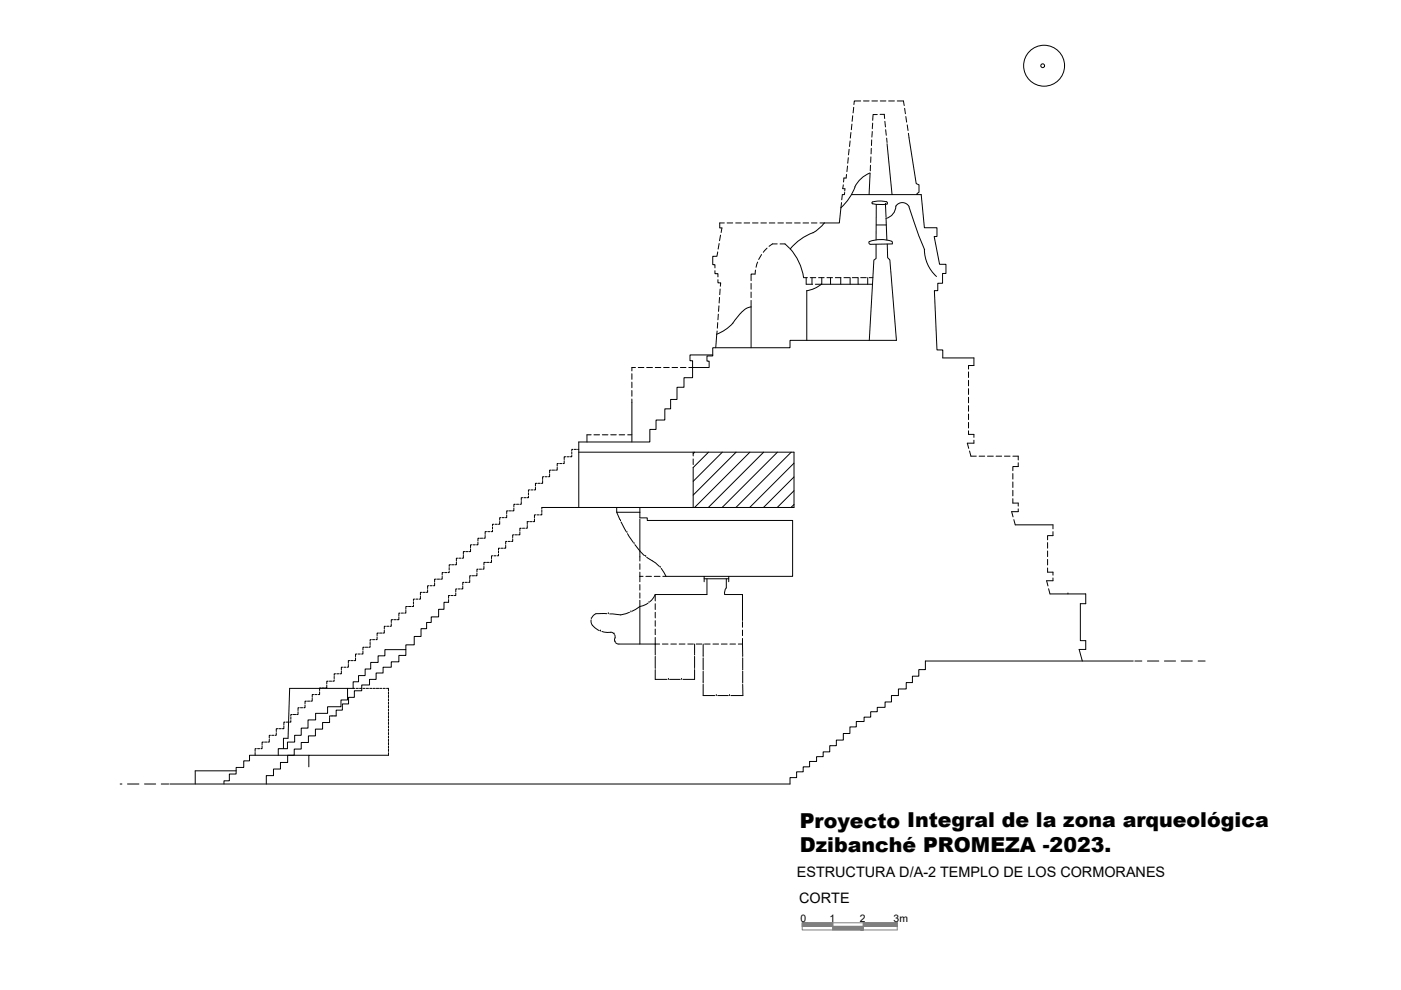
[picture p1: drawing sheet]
<svg xmlns="http://www.w3.org/2000/svg" width="297mm" height="210mm" viewBox="0 0 297 210" stroke-linecap="round" stroke-linejoin="round" font-family="sans-serif">
<!-- layer: contorno -->
<g fill="none" stroke="#000" stroke-width=".21">
<path d="M181.3 39.6l-1 2.1-2 2.4-.3 3.2h-3.2a7.8 7.8 0 0 1-3.8 2.6l-1.9 1.3-1.6 1.6M184.5 36.7l-1.7 .9-.9 .9-.7 1.1M184.5 36.7l-.2 4.6M188.1 30.5l1 10.8M192.7 29.2l1.6 9.7 .5 .3v1.6l-.4 .2v.3M152.6 47.3v1h.5M167.5 52.7a11.8 11.8 0 0 1 2.9 6.1M180.5 41.3h14.8l.7 7h2.7v1.9h-.6l1.1 5.8h1.4v2h-.8v2.1h-1v1.5h-.7l.6 12.6h1.2v1.7h6.6M185.7 51.8v3l-.4 .3-1 17.1M185.8 43.4l-.1 7.5M185.8 47.7h2.1M187.7 43.3h.1"/>
<path d="M187.7 43.3l.2 2.8M188 43.3h-2l-1-.1-.1-.3a4.2 4.2 0 0 1 3.2 .1v.3M188.1 51.8l.1 2.8 .5 .5 1.4 17.1h-22.6v1.5h-16.4v1.8h-1.2v1.1h.5v1.3h-3.6M189.2 51.7v-.4a6.3 6.3 0 0 0-4.9-.1l-.1 .4 .3 .2M189.2 51.7l-4.7 .1M189.9 43.7a2.73 2.73 0 0 1-2.1 2.6l.2 4.6M190 43.7a1.63 1.63 0 0 1 2.8 .1M192.7 43.9l2.1 6.1 1.2 2.9M196 52.9a7.8 7.8 0 0 0 2.6 5.7M151.1 75.3h-4.8v1.2h.5v3.6h-1.8v2h-1.5v2.6h-1.3v2h-1.2v2.4h-1.9v1.9h-1.3v2.7h-15.1M152 70.9l-.2 2.8M157.4 66l-.7 .8a9.6 9.6 0 0 1-4.8 4.1"/>
<path d="M157.4 66l1-.7 .8-.2v8.6M171.1 61.7v10.5M174.2 60.2l-1.5 1-1.7 .4M174.2 60.3h10.8M205.3 77.5h1.2M122.7 95.9h45.6v11.7h-53.4M124.4 92.2v1.5M134 85.3v8.4M147 100v7.6M147.3 95.9l-.3 .3M150.2 95.9l-3.2 3.2M153.1 95.9l-6.1 6.2"/>
<path d="M156.1 95.9l-9.1 9.1M159 95.9l-11.7 11.7M161.9 95.9l-11.7 11.7M164.8 95.9l-11.7 11.7M167.8 95.9l-11.8 11.7M168.3 98.2l-9.4 9.4M130.8 107.6v1h4.9M135.7 107.6v2.2h1.5v.5h30.8v11.9h-26.8M135.7 110.1v8M168.3 101.1l-6.4 6.5M168.3 104l-3.5 3.6M168.3 107l-.6 .6"/>
<path d="M215.3 111.3h8M131.2 136.6h7.7M135.7 127.3v9.3M149.3 122.7h5.2M149.3 122.2v1.1M149.9 122.7v3.4h-11M154 122.7v2l-.3 .6v.8h3.7v5.5M154.5 122.2v1.1M222.6 125.9h7.6v2.1h-1.1v7.8h1.1v1.9h-1.4l.7 2.5M226.4 125.9h.1M196.2 140.2h44.1"/>
<circle cx="221.1" cy="13.9" r=".4"/>
<circle cx="221.4" cy="13.9" r="4.3"/>
</g>
<!-- layer: CO -->
<g fill="none" stroke="#000" stroke-width=".21">
<path d="M178.8 39.2l-.1 .8h.4v.5M179.5 37l-.1 .7h-.5l-.1 .9M179.7 35.2l-.1 1.2M179.9 33.4l-.2 1.2M180 31.7l-.1 1.1M180.2 29.9l-.1 1.2M180.4 28.1l-.1 1.2M180.6 26.3l-.1 1.2M180.8 24.5l-.1 1.2M181 22.8l-.1 1.1M182.5 21.4h-1.4l-.1 .8M183.1 21.4h1.2"/>
<path d="M184.6 35l-.1 1.2M184.6 33.3v1.1M184.7 31.4v1.2M184.8 29.7v1.1M184.9 21.4h1.1M184.9 27.9v1.2M185 26.1l-.1 1.2M186 24.3h-.9l-.1 1.2M186.6 24.2h.9l.1 .9M186.6 21.4h1.2M187.6 25.7l.1 1.2M187.8 27.5l.1 1.2"/>
<path d="M188 29.3l.1 .9M188.4 21.4h1.2M190.2 21.4h1.3l.2 1M191.8 23l.2 1.1M192.1 24.7l.1 1.2M192.3 26.5l.2 1.2M192.6 28.3l.1 .9M151.6 57.4v.6h.6v.7M152.2 53.4l-.2 .9h-.9v1.8h.5v.7M152.2 59.3v.7h.6l-.1 .7M152.5 51.6l-.2 1.2M152.6 47.3h1"/>
<path d="M152.8 49.9l-.2 1.1M153.1 48.3l-.2 1M154.2 47.3h1.1M156 47.3h1.2M157.8 47.3h1.1M159.5 47.3h1.2M160.2 57.3l-.1 .8h-.9v1.4M160.6 55.6l-.3 1.1M161.3 47.3h1.2M161.4 54l-.5 1M162.6 52.6l-.8 .9M163.1 47.3h1.2"/>
<path d="M164.8 51.7h-1l-.7 .5M164.9 47.3h1.2M165.4 51.7h1l1 .9M166.7 47.3h1.2M168.5 47.3h1.2M170.3 47.3h1.1M170.4 58.9h.8M171.8 58.9h1.2M172 47.3h1.2M172.2 58.9v1.4M173.6 58.9h1.1M173.8 47.3h1"/>
<path d="M174.2 58.9v1.4h-1.3M175.3 58.9h1.2M176.1 58.9v1.4M177.1 58.9h1.2M178.3 58.9v1.4M178.4 43l-.1 1.1M178.9 58.9h1.2M179.1 40.8l-.1 .5h-.4l-.1 1.1M180.2 58.9v1.4M180.7 58.9h1.2v1.4M182.5 58.9h1.2M184 58.9v1.4"/>
<path d="M184.3 58.9h.8M134 79.2v1.2M134.7 77.9h-.7v.7M135.3 77.9h1.2M137.1 77.9h1.2M138.9 77.9h1.2M140.7 77.9h1.2M142.5 77.9h1.2M144.3 77.9h1.1M146 77.9h.8M152 70.2v.7M152.2 68.4l-.1 1.2"/>
<path d="M152.3 66.6l-.1 1.2M152.4 64.8l-.1 1.2M152.6 63.1l-.1 1.1M152.7 61.3l-.1 1.2M159.2 60.1v1.2M159.2 61.9v1.2M159.2 63.7v1.4M170.9 60.3h1.4M205.3 77.5v.8M205.3 78.9v1.1M206.5 75.9v1.6M116.9 99.7h-.4v.6"/>
<path d="M117.1 99.7h.5M118.1 99.1v.6h-.3M118.4 98.3h-.3v.5M118.6 98.3h.5M119.6 97.7v.6h-.2M120 96.8h-.4v.6M120.2 96.8h.5M121.2 96.5v.3h-.3M121.2 95.8v.5M121.5 95.3h-.3v.3M121.7 95.3h.5M122.5 95.3h.2"/>
<path d="M124.4 92.2h.9M125.9 92.2h1.2M127.7 92.2h1.2M129.5 92.2h1.2M131.3 92.2h1.1M133.1 92.2h.9M134 81v1.2M134 82.8v1.2M134 84.6v.7M147 95.9v.8M147 97.3v1.2M147 99.1v.8"/>
<path d="M205.3 91.3v.8h1.2v.6M205.3 80.6v1.2M205.3 82.4v1.2M205.3 84.2v1.2M205.3 86v1.2M205.3 87.8v1.2M205.3 89.6v1.1M205.6 95.6l.3 1.1h1.1M206.5 93.3v.7h-1.4l.3 1.1M207.6 96.7h1.2M209.4 96.7h1.2M211.2 96.7h1.2"/>
<path d="M213 96.7h1.2M214.7 96.7h1.2v.8M215.9 98.1v.8h-1.2v.9M95.5 119.7h-.3v.4M95.7 119.7h.6M96.8 119.2v.5h-.3M97 118.3h-.2v.6M97.3 118.3h.4M98.2 117.8v.5h-.2M98.5 117h-.3v.5M98.7 117h.6M99.8 116.4v.6h-.3"/>
<path d="M100.1 115.5h-.3v.6M100.3 115.5h.5M101.3 115v.5h-.3M101.6 114.1h-.3v.6M101.8 114.1h.5M102.9 113.5v.6h-.3M102.9 119.2h-.3v.6M103.2 112.7h-.3v.6M103.2 119.2h.5M103.4 112.7h.5M104.2 118.7v.5h-.3M104.4 112.4v.3h-.3"/>
<path d="M104.4 111.7v.5M104.5 117.8h-.3v.6M104.7 111.2h-.3v.2M104.7 117.8h.5M105 111.2h.4M105.7 117.5v.3h-.3M105.7 116.8v.4M105.9 110.6v.6h-.3M106 116.2h-.3v.4M106.2 109.8h-.3v.5M106.2 116.2h.5M106.5 109.8h.4"/>
<path d="M107.2 115.6v.6h-.3M107.4 109.2v.6h-.2M107.5 114.8h-.3v.6M107.7 108.3h-.3v.6M107.7 114.8h.5M107.9 108.3h.5M108.7 114.2v.6h-.3M109 107.8v.5h-.3M109 113.4h-.3v.6M109.2 113.4h.5M109.2 106.9h-.2v.6M109.5 106.9h.5"/>
<path d="M110.2 112.8v.6h-.3M110.5 112h-.3v.6M110.5 106.3v.6h-.3M110.8 112h.4M110.8 105.5h-.3v.6M111.1 105.5h.4M111.8 111.4v.6h-.3M112 105.2v.3h-.3M112 104.5v.4M112.1 110.6h-.3v.6M112.3 103.9h-.3v.3M112.3 110.6h.5"/>
<path d="M112.6 103.9h.4M113.3 110v.6h-.3M113.5 103.3v.6h-.2M113.6 109.2h-.3v.6M113.8 102.5h-.3v.6M113.9 109.2h.4M114 102.5h.5M114.9 108.9v.3h-.3M114.9 107.6v.3M114.9 108.1v.6M115 101.9v.6h-.2M115.3 101.1h-.3v.6"/>
<path d="M115.6 101.1h.4M116.5 100.5v.6h-.2M135.7 118.1v.8M135.7 119.5v1.2M214.7 105.7v1h1.2v.6M214.7 100.4v1.2M214.7 102.2v1.2M214.7 104v1.1M215 110.2l.3 1.1M215.9 107.9v.6h-1.4l.3 1.1M222.1 115v1.2M222.1 116.8v1.2"/>
<path d="M222.1 118.6v1.2M223.3 112.7v.9h-1.2v.9M223.3 111.3v.8M75.4 139.5v.6h-.3M75.7 138.7h-.3v.5M75.9 138.7h.5M76.9 138.1v.6h-.2M77.2 137.2h-.3v.6M77.5 137.2h.5M78.5 136.9v.3h-.3M78.5 136.2v.5M78.7 135.6h-.2v.4"/>
<path d="M79 135.6h.4M80 135v.6h-.3M80.2 134.2h-.2v.6M80.5 134.2h.5M81.5 133.6v.6h-.3M81.7 132.8h-.2v.6M82 132.8h.5M83 132.2v.6h-.3M83.3 131.4h-.3v.6M83.5 131.4h.5M84.6 130.8v.6h-.4M84.8 130h-.2v.6"/>
<path d="M85.1 130h.4M86 129.4v.6h-.2M86.4 128.6h-.4v.6M86.6 128.6h.5M87.7 128.3v.3h-.4M87.7 127.6v.4M87.9 127h-.2v.3M88.2 127h.4M89.1 126.4v.6h-.2M89.4 125.6h-.3v.6M89.6 125.6h.6M90.7 125v.6h-.3"/>
<path d="M90.9 124.2h-.2v.6M91.2 124.2h.4M92.1 123.6v.6h-.2M92.5 122.8h-.4v.6M92.7 122.8h.5M93.8 122.2v.6h-.4M94 121.4h-.2v.5M94.3 121.4h.4M95.1 127.1v.6M95.2 121.1v.3h-.2M95.2 120.3v.5M95.4 126.3h-.3v.6"/>
<path d="M95.6 126.3h.5M96.6 125.7v.6h-.3M96.9 124.9h-.3v.6M97.1 124.9h.5M98.1 124.3v.6h-.3M98.4 123.5h-.3v.6M98.6 123.5h.5M99.6 122.9v.6h-.3M99.9 122.1h-.3v.6M100.1 122.1h.5M101.1 121.5v.6h-.3M101.4 120.7h-.3v.5"/>
<path d="M101.6 120.7h.5M102.6 120.1v.6h-.3M135.7 121.3v2M135.7 123.9v1.2M135.7 125.7v1.1M135.7 122.2h.6M136.9 122.2h1.2M138.7 122.2h1.2M138.9 135.2v1.4h1M138.9 126.1v1.3M138.9 128v1.2M138.9 129.8v1.2"/>
<path d="M138.9 131.6v1.2M138.9 133.4v1.2M140.4 136.6h1.2M140.5 122.2h.7M142.2 136.6h1.2M144 136.6h1.2M145.8 136.6h1.2M147.6 136.6h1.2M149.4 136.6h1.2M151.2 136.6h1.1M152.9 136.6h1.3M154.8 136.6h1.1"/>
<path d="M157.4 131.8v1.2M157.4 133.6v1.2M157.4 135.4v1.2h-.9M222.1 120.4v.9h1.2v.6M222.3 124.8l.3 1.1M223.3 122.5v.6h-1.4l.3 1.1M54.1 159.5v.6M54.3 158.7h-.2v.6M54.6 158.7h.5M55.6 158.1v.6h-.3M55.9 157.3h-.3v.6M56.1 157.3h.5"/>
<path d="M57.1 156.7v.6h-.3M57.3 155.9h-.2v.6M57.6 155.9h.5M58.6 155.3v.6h-.3M58.9 154.5h-.3v.6M59.1 154.5h.5M60.2 153.9v.6h-.4M60.4 153.1h-.2v.6M60.7 153.1h.5M61.7 152.8v.3h-.3M61.7 152v.5M62 151.5h-.3v.3"/>
<path d="M62.2 151.5h.5M63.2 150.9v.6h-.3M63.4 150.1h-.2v.6M63.7 150.1h.5M64.7 149.5v.6h-.3M65 148.7h-.3v.6M65.2 148.7h.5M66.2 148.1v.6h-.3M66.5 147.3h-.3v.6M66.7 147.3h.5M67.8 146.7v.6h-.3M68.1 145.9h-.3v.5"/>
<path d="M68.3 145.9h.5M69.3 145.3v.6h-.3M69.6 144.4h-.3v.6M69.8 144.4h.5M69.9 152v.1M69.9 152.2v.4M69.9 152.7v.1M69.9 152.9v.3M70 151.8l-.1 .1M70.1 151.8h.6M70.8 151.8h.5M70.9 144.1v.3h-.3"/>
<path d="M70.9 143.4v.5M71.1 142.9h-.2v.3M71.4 142.9h.5M72.4 142.3v.6h-.3M72.6 141.5h-.2v.6M72.9 141.5h.4M73.9 140.9v.6h-.3M74.2 140.1h-.3v.6M74.4 140.1h.5M74.9 146h.4M75.5 146h.5M76.2 146h.5"/>
<path d="M76.9 146h.5M77.7 146h.4M78.4 146h.5M79.1 146h.5M79.8 146h.5M80.5 146h.5M81.2 146h.5M81.9 146h.5v.5M82.4 146.7v.5M82.4 147.4v.5M82.4 148.2v.4M82.4 148.9v.4"/>
<path d="M82.4 149.6v.5M82.4 150.3v.5M82.4 151v.5M82.4 151.7v.5M82.4 152.4v.5M82.4 153.1v.5M82.4 153.9v.4M82.4 154.6v.5M82.4 155.3v.5M82.4 156v.5M82.4 156.7v.5M82.4 157.4v.5"/>
<path d="M82.4 158.1v.6M82.4 158.9v.4M82.4 159.6v.5M240.6 140.2h1.5M243.3 140.2h2.4M246.9 140.2h2.3M250.4 140.2h2.4M254 140.2h1.5M25.5 166.2h.4M27 166.2h2.4M30.6 166.2h2.4M34.2 166.2h1.6"/>
</g>
<!-- layer: eje -->
<g fill="none" stroke="#000" stroke-width=".21">
<path d="M130.8 108.6l.6 1.6M131.6 110.4h.1M131.7 110.7l1 2M132.9 112.9h.1M133 113.1l1.3 1.9M134.4 115.3h.1M134.6 115.5l2 2.3M136.9 118h.1M137.1 118.1l1.9 1.3 .8 .7M125.3 131.4v.2a2.4 2.4 0 0 0 1.8 2.1M125.4 131.2h.1M127.3 133.8h.1"/>
<path d="M127.6 133.9l1.2 .2a1.31 1.31 0 0 1 1.2 .1l.1 .2M128.7 130.1h-2.3l-.9 .8M129 130.1h.1M130.2 134.4h.1M130.3 134.6l.1 .3v1.1M130.4 136.1h.1M130.5 136.3l.7 .3M133.5 129.8l-1.9 .6-2.3-.2M133.8 129.7h.1M137.4 127.9l-1.7 .7-1.7 1M137.6 127.7h.1M138.9 126.1l-.3 .6-.8 .8"/>
<path d="M138.9 138.9h.1M138.9 136.6v2M138.9 139.2v2.2M140 120.3h.1M140.2 120.5l1 1.7M147.3 138.9h.1M147.3 136.6v2M147.3 139.2v2.2M149.1 139.2h.1M149.1 136.6v2.3M149.1 139.5v2.2M157.4 136.6l.1 2.3"/>
<path d="M157.5 139.2h.1M157.5 139.5v2.2M138.9 141.7h.1M138.9 142v2h2.5M141.7 144h.1M142 144h2.2M144.5 144h.1M147.3 141.7h.1M147.3 142v2h-2.5M149.1 142h.1M149.1 144.8h.1M149.1 145.1v2.4h2.5"/>
<path d="M149.1 142.3v2.3M151.9 147.5h.1M152.2 147.5h2.2M154.7 147.5h.1M157.5 142h.1M157.5 144.8h.1M157.5 145.1v2.4h-2.5M157.5 142.3v2.3"/>
</g>
<!-- layer: 0 -->
<path d="M170.9 58.9v1.4M122.7 93.7v13.9M86 137.7v1.3h-1.4v1.3h-1.6v1.2h-1.8v1.2h-1.5v1.3h-1.4v1.2h-1.6v1.3h-1.6v1.4h-1.2v1.4h-1.3v1.3h-1.3v1.2M95.1 127.7h-1v1.5h-1.1v1.6h-1.6v1.2h-.9v1.3h-1.2v1.6h-1.5v1.8h-1.8v1h-4.4v1.4h-1.4v1.3h-1.6v1.4h-1.2v1.4h-1.4v1.4h-1.1v1.4h-1.2v2.4h-1.4v1.4h-2.8v1.4h-2.6v1.4h-1.6v1.8h-1.4v1.5h-1.4v1.4h-1.6v1.4h-1.9v1.4M69.9 153.2h-1.5v1.4h-1.5v1.4h-1.5v1.4h-1.5v1.4h-1.5v1.3h-1.4v1.6h-1.5v1.4h-1.5v1.4h-1.5v1.7M73.7 146h-12.3l-.3 10.5h-1v2.2M196.2 140.2v1.8h-1.4v1.4h-1.4v1.3h-1.3v1.4h-1.6v1.4h-1.5v1.3h-1.4v1.2h-1.6v.9h-1.4v1.1h-1.4v1h-1.6v1.1h-1.4v1.4h-1.4v1.4h-1.5v1.2h-1.4v1.3h-1.4v1h-1.4v1h-1.5v1.2h-1.3v1h-1.4v1.3h-1.4v1.3h-131.5M50.1 163.4h-8.7v2.8M65.5 160.1h-12.6v1.2h-1.2v1.4h-1.6v1.4h-1.5v1.5h-1.1v.6M82.4 160.1h-16.9v2.5" fill="none" stroke="#000" stroke-width=".21"/>
<!-- layer: linea fina -->
<g fill="#7f7f7f" stroke="#7f7f7f" stroke-width=".21">
<path d="M183 195.7l7.2 .7v-.7zM183 195.7l7.2 .7h-7.2z"/>
<path d="M170.1 195.7l6.5 .7v-.7zM170.1 195.7l6.5 .7h-6.5z"/>
<path d="M176.6 196.4l6.4 .8v-.8zM176.6 196.4l6.4 .8h-6.4z"/>
</g>
<path d="M170.1 195.7h20.1v1.5h-20.1zM170.1 196.4h20.1M176.6 195.7v1.5M183 195.7v1.5" fill="none" stroke="#7f7f7f" stroke-width=".21"/>
<g font-size="4.4">
<text x="169.6" y="175.5">Proyecto Integral de la zona arqueológica</text>
<text x="169.6" y="180.7">Dzibanché PROMEZA -2023.</text>
</g>
<g font-size="3.1">
<text x="168.9" y="185.9">ESTRUCTURA D/A-2 TEMPLO DE LOS CORMORANES</text>
<text x="169.4" y="191.4">CORTE</text>
</g>
<g font-size="2.2">
<text x="169.7" y="195.5">0</text>
<text x="175.8" y="195.4">1</text>
<text x="182.3" y="195.5">2</text>
<text x="189.5" y="195.5">3m</text>
</g>
</svg>
